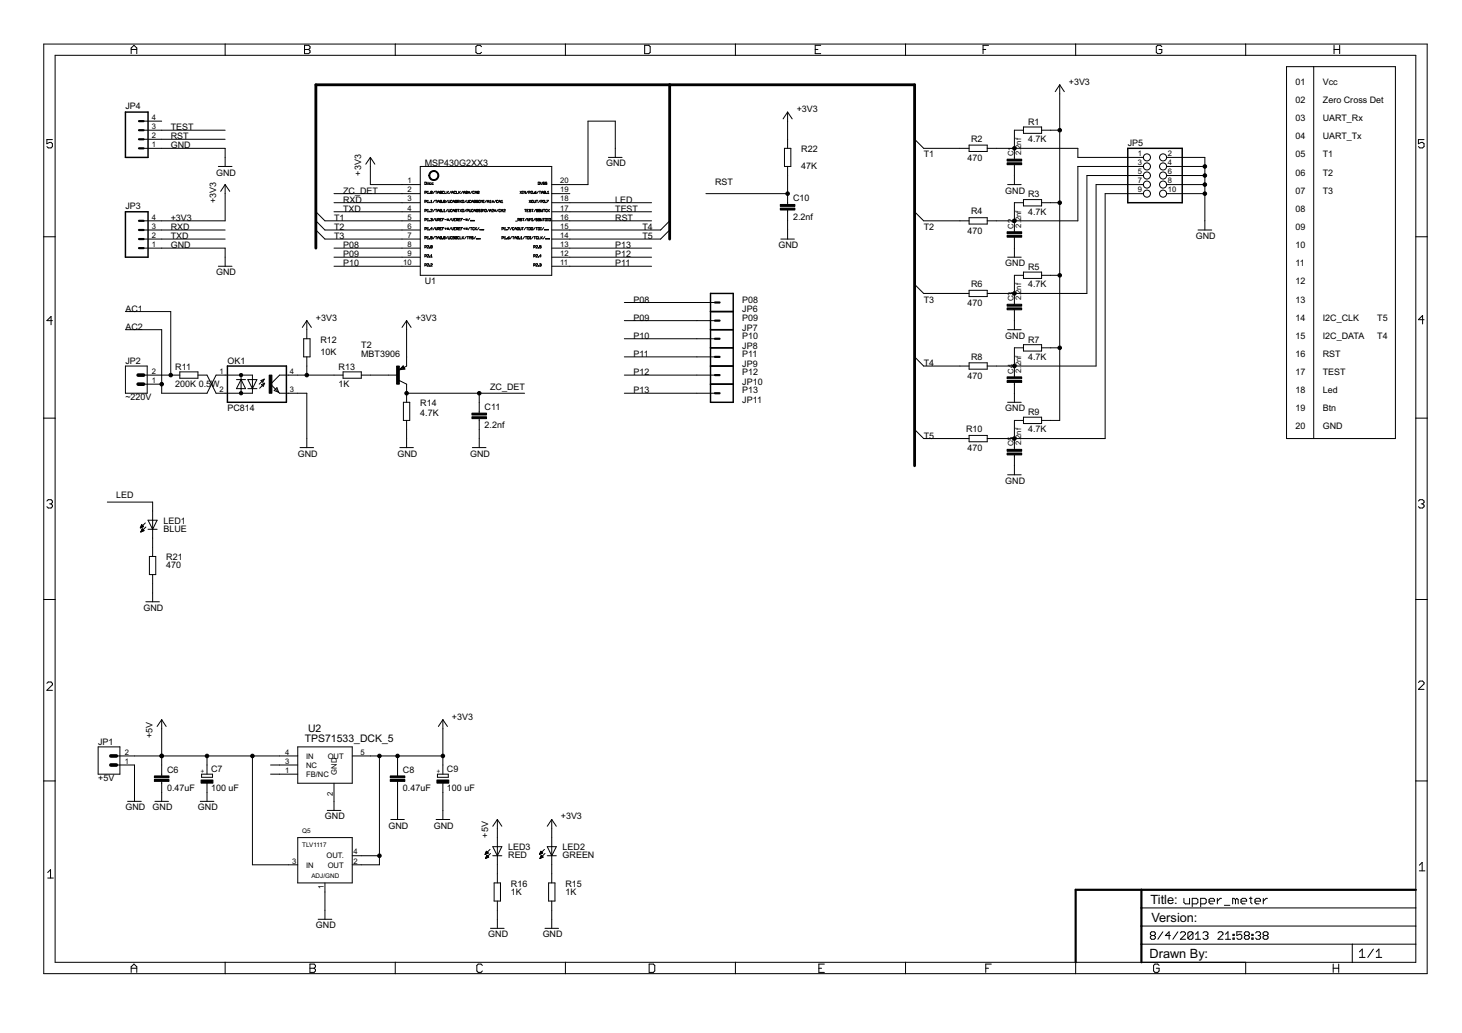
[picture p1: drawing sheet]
<svg xmlns="http://www.w3.org/2000/svg" width="297mm" height="210mm" viewBox="0 0 297 210" stroke-linecap="round" stroke-linejoin="round" font-family="sans-serif">
<g fill="none" stroke="#000" stroke-width=".2">
<path d="M8.9 9h281.1v188.8h-281.1zM11.2 11.2h276.5v184.3h-276.5zM26.6 10.9v-1.1l.6-.6 .6 .6v1.1M26.6 10.1h1.2M45.7 9v2.2M61.9 9.2h.8l.3 .3v.3l-.3 .3 .3 .2v.3l-.3 .3h-.8zM61.9 10.1h.8M80.3 9v2.2M97.8 9.5l-.3-.3h-.5l-.3 .3v1.1l.3 .3h.5l.3-.3M114.9 9v2.2M131 9.2h.8l.3 .3v1.1l-.3 .3h-.8zM149.4 9v2.2"/>
<path d="M165.6 10.1h.6M166.8 9.2h-1.2v1.7h1.2M184 9v2.2M199.7 10.1h.6M200.9 9.2h-1.2v1.7M215.3 17.2l.9 1.4M215.3 17.2l-.9 1.4M215.3 17.2v68.2h-3.7M218.5 9v2.2M236.1 9.5l-.3-.3h-.6l-.3 .3v1.1l.3 .3h.6l.3-.3v-.5h-.6M253.1 9v2.2M261.4 13.5h22.1v75.6h-22.1z"/>
<path d="M266.9 13.5v75.6M271 9.2v1.7M271 10.1h1.2M272.2 9.2v1.7M10.6 28.4h-1.1v.8l.6-.3h.3l.2 .3v.6l-.2 .3h-.6l-.3-.3M29.2 30.1h16.5v3.7M29.2 26.5h16.5M29.2 28.3h16.5M29.2 24.6h3.7M44.4 33.8h2.7M45.7 37.5v7.4h-16.5M45.7 37.5l1 1.4"/>
<path d="M45.7 37.5l-.9 1.4M67.9 39.3h17.5M75.2 32v5.5h10.2M75.2 32l1 1.4M75.2 32l-.9 1.4M85.4 33.8h26.7v22.1h-26.7zM86.3 37l.3 .1v.4h-.3zM86.3 39.2h.3v-.3h-.3v.4M86.8 37v.3l.2 .2 .1-.2v-.3M86.8 39l.2-.1v.4M86.8 39.3h.3M87.3 39.3h.1z"/>
<path d="M87.6 37.2l-.3 .1 .1 .2h.2M87.8 38.9h-.3v.4M87.8 38.9v.4h-.3M87.8 38.9l-.3 .4M88.1 37.2l-.4 .1 .1 .2h.3M88.3 38.9l-.3 .4M88.5 38.9h.3M88.6 38.9v.4M88.9 39.3v-.3l.2-.1 .2 .1v.3M88.9 39.1h.4M89.7 38.9h-.3v.4M89.7 38.9v.4h-.3"/>
<path d="M89.7 38.9l-.3 .4M90.2 38.9h-.3v.4h.3M90.4 38.9v.4h.3M90.8 38.9v.4M90.9 39.1l.2 .2M91.1 38.9l-.3 .3M91.6 38.9l-.3 .4M91.8 39.1h.3M91.8 39.3v-.3l.1-.1 .2 .4M92.6 38.9h-.3v.4h.3M92.7 38.9v.4h.3M93.2 38.9v.4"/>
<path d="M93.3 39.1l.2 .2M93.5 38.9l-.3 .3M94 38.9l-.3 .4M94.1 39.1h.4M94.1 39.3v-.3l.2-.1 .2 .4M95 38.9h-.4v.4M95 38.9v.4h-.4M95 38.9l-.4 .4M95.1 39.1h.3M95.1 38.9l.3 .4M95.3 38.9v.4M95.4 38.9l-.3 .4"/>
<path d="M95.9 38.9l-.3 .4M96.4 38.9h-.3v.4h.3M96.5 39.1h.4M96.5 39.3l.2-.4 .2 .1v.3M97.3 38.9h-.3v.4M97.3 38.9v.4h-.3M97.3 38.9l-.3 .4M105.7 38.9l.3 .4M106 38.9l-.3 .4M106.2 38.9h.1M106.2 39.3h.1M106.2 38.9v.4"/>
<path d="M106.8 38.9v.4l-.3-.4v.4M107.3 38.9l-.4 .4M107.4 39.2h.3v-.3h-.3v.4M107.9 38.9h.3l-.3 .4h.3M108.4 39.3h.1M108.6 39.1h.2l.1 .2h-.2zM108.9 38.9l-.3 .2M109.3 37l.4 .1-.1 .4h-.3zM109.4 38.9l-.3 .4M109.6 38.9h.3M109.7 38.9v.4M109.8 37l.2 .5 .2-.2v-.3"/>
<path d="M110 39.1h.3M110 39.3v-.3l.2-.1 .1 .4M110.6 37.1h-.3l.3 .2v.2l-.3-.1M110.8 38.9h-.3v.4M110.8 38.9v.4h-.3M110.8 38.9l-.3 .4M111 39.3h.1zM111.1 37.1h-.3l.3 .2-.1 .2-.2-.1M111.2 39.3h.3M111.2 39l.2-.1v.4M112.1 39.3h3.7M123.6 32h2.8"/>
<path d="M125 32v-7.4h-5.5v12.9h-7.4M143.4 39.3h16.6M159.4 30.1h1.3v3.7h-1.3zM160 22.8v7.3M160 33.8v7.8M160 22.8l1 1.4M160 22.8l-.9 1.4M185.8 28.3l1.9 1.8h9.2M196.9 29.5h3.7v1.3h-3.7zM200.6 30.1h18.4v1.9h13.3M204.7 37.5h2.8M206.1 33.5v4"/>
<path d="M207.9 26.5h-1.8v5.8M207.9 25.8h3.7v1.3h-3.7zM211.6 26.5h3.7M232.3 39.3h-7.8v49.8h-23.9M232.3 37.5h-9.6v36.9h-22.1M232.3 33.8h-13.3v11.1h-18.4M232.3 35.7h-11.5v23.9h-20.2M237 37.5h7.8M237 33.8h7.8M237 39.3h7.8M237 32h7.8v14.7M237 35.7h7.8"/>
<path d="M289.3 28.4h-1.1v.8l.6-.3h.2l.3 .3v.6l-.3 .3h-.5l-.3-.3M8.9 48.1h2.3M29.2 46.7h16.5M29.2 48.6h16.5M29.2 50.4h16.5v3.7M44.4 54.1h2.7M64.2 43l1.8 1.9h19.4M64.2 44.9l1.8 1.8h19.4M64.2 46.7l1.8 1.9h19.4M67.9 41.2h17.5M67.9 43h17.5M67.9 54.1h17.5"/>
<path d="M67.9 50.4h17.5M67.9 52.3h17.5M86.3 41h.3v-.2l-.3-.1v.5M86.3 42.9h.3v-.3l-.3-.1v.5M86.3 44.7h.3v-.2l-.3-.1v.5M86.3 46.5h.3v-.2l-.3-.1v.5M86.3 48.4h.3v-.2l-.3-.1v.5M86.3 50.2h.3v-.2l-.3-.1v.5M86.3 52.1h.3v-.3h-.3v.4M86.3 53.9h.3v-.2l-.3-.1v.5M86.8 50h.3l-.3 .4h.3M86.8 51.8h.3l-.3 .4h.3"/>
<path d="M86.8 53.7h.3l-.3 .4h.3M86.8 40.9l.2-.2v.5M86.8 42.7l.2-.2v.5M86.8 44.5l.2-.1v.5M86.8 46.4l.2-.2v.5M86.8 48.2l.2-.1v.5M86.8 41.2h.3M86.8 43h.3M86.8 44.9h.3M86.8 46.7h.3M86.8 48.6h.3M87.3 41.1l.1 .1z"/>
<path d="M87.3 42.9l.1 .1zM87.3 44.8l.1 .1zM87.3 46.6l.1 .1zM87.3 48.5l.1 .1zM87.3 50.3l.1 .1zM87.3 52.2h.1zM87.3 54l.1 .1zM87.5 42.6h.3l-.3 .4h.3M87.5 44.5l.2-.1v.2M87.5 53.7h.3l-.3 .4h.3M87.5 41.2h.3M87.5 40.9l.2-.2v.5"/>
<path d="M87.5 51.9l.2-.1v.4M87.5 52.2h.3M87.7 44.6h.1M87.7 44.6v.3l-.2-.1M87.8 46.5h-.3l.2-.3v.5M87.8 48.1h-.3v.2l.2-.1 .1 .3h-.3M87.8 50l-.2-.1-.1 .4M87.8 50l-.1 .4-.2-.1M87.8 50l-.3 .3M88.3 40.7l-.3 .5M88.3 42.5l-.3 .5M88.3 44.4l-.3 .5"/>
<path d="M88.3 46.2l-.3 .5M88.3 48.1l-.3 .5M88.5 40.7h.3M88.5 42.5h.3M88.5 44.4v.3l.1 .2 .2-.5M88.5 46.2v.3l.1 .2 .2-.5M88.5 48.1h.3M88.6 40.7v.5M88.6 42.5v.5M88.6 48.1v.5M88.9 41.2v-.3l.2-.2 .2 .2v.3M88.9 43v-.3l.2-.2 .2 .2v.3"/>
<path d="M88.9 44.7h.3l.1-.2-.4-.1v.5M88.9 46.5h.3l.1-.2-.4-.1v.5M88.9 48.6v-.4l.2-.1 .2 .1v.4M88.9 40.9h.4M88.9 42.8h.4M88.9 48.3h.4M89.1 44.7l.2 .2M89.1 46.5l.2 .2M89.4 44.6h.2M89.4 46.5h.2M89.7 40.8l-.2-.1-.1 .4M89.7 42.6l-.2-.1-.1 .4"/>
<path d="M89.7 44.4h-.3v.5h.3M89.7 46.2h-.3v.5h.3M89.7 48.2l-.2-.1-.1 .4M89.7 40.8v.3h-.3M89.7 42.6v.3h-.3M89.7 48.2v.3h-.3M89.7 40.8l-.3 .3M89.7 42.6l-.3 .3M89.7 48.2l-.3 .3M89.9 41.1l.1 .1zM89.9 42.9l.1 .1zM89.9 48.5l.1 .1z"/>
<path d="M89.9 44.6h.1M89.9 46.5h.1M90.1 43h.3M90.1 42.7l.2-.2v.5M90.2 44.4h-.3v.5M90.2 46.2h-.3v.5M90.4 44.6h.3M90.4 46.5h.3M90.4 40.8l-.2-.1-.1 .4M90.4 40.8v.3h-.3M90.4 48.2l-.2-.1-.1 .4M90.4 48.2v.3h-.3"/>
<path d="M90.4 40.8l-.3 .3M90.4 48.2l-.3 .3M90.5 46.3v.3M90.8 44.6h.3M90.8 44.5l.3 .3M90.8 46.5h.3M90.8 46.3l.3 .3M90.9 40.7l-.3 .5M90.9 42.5l-.3 .5M90.9 48.1l-.3 .5M91 44.5v.3M91 46.3v.3"/>
<path d="M91.1 40.7v.5l.3-.1v-.4M91.1 42.5v.5l.3-.1v-.4M91.1 48.1v.5l.3-.1v-.4M91.1 44.5l-.3 .3M91.1 46.3l-.3 .3M91.6 44.4l-.3 .5M91.6 46.2l-.3 .5M91.8 44.4v.3l.1 .2 .2-.5M91.8 46.2v.3l.1 .2 .2-.5M91.9 40.8h-.4v.3h.4M91.9 42.6h-.4v.3h.4M91.9 48.2h-.4v.3h.4"/>
<path d="M92 41.2v-.3l.2-.2 .1 .5M92 40.9h.3M92 43v-.3l.2-.2 .1 .5M92 48.1l.3 .1v.4h-.3zM92 42.8h.3M92 48.3h.3M92.3 44.6h.1M92.3 46.5h.1M92.6 44.4h-.3v.5h.3M92.6 46.2h-.3v.5h.3M92.7 44.7h.3v-.2l-.3-.1v.5M92.7 46.5h.3v-.2l-.3-.1v.5"/>
<path d="M92.8 40.8l-.2-.1-.1 .4M92.8 40.8v.3h-.3M92.8 42.6l-.2-.1-.1 .4M92.8 48.2l-.2-.1-.1 .4M92.8 42.6v.3h-.3M92.8 48.2v.3h-.3M92.8 40.8l-.3 .3M92.8 42.6l-.3 .3M92.8 48.2l-.3 .3M92.9 44.7l.1 .2M92.9 46.5l.1 .2M93 41h.2v-.3h-.2v.5"/>
<path d="M93 42.5h.3M93.1 41l.2 .2M93.1 42.5v.5M93.2 44.6h.2M93.2 46.5h.2M93.3 48.2h-.3v.3h.3M93.5 40.7l.3 .5M93.5 42.5l.3 .5M93.5 48.1v.5h.3M93.5 44.4h-.3v.5h.3M93.5 46.2h-.3v.5h.3M93.7 44.6h.1"/>
<path d="M93.7 46.5h.1M93.8 40.7l-.3 .5M93.8 42.5l-.3 .5M93.9 40.7l.3 .1-.1 .4h-.2zM93.9 42.5l.3 .1-.1 .4h-.2zM93.9 48.1v.5M94 44.4h-.3v.5M94 46.2h-.3v.5M94 48.3l.2 .3M94.1 44.6h.4M94.1 46.5h.4M94.2 48.1l-.3 .3"/>
<path d="M94.3 46.3v.3M94.6 44.5l.4 .3M94.6 44.6h.4M94.6 46.5h.4M94.6 46.3l.4 .3M94.7 40.7l-.3 .5M94.7 42.5l-.3 .5M94.7 48.1l-.3 .5M94.8 44.5v.3M94.8 46.3v.3M94.9 40.7l.1 .5 .2-.1v-.4M94.9 42.9h.2l.1-.3-.3-.1v.5"/>
<path d="M94.9 48.1h.3M95 44.5l-.4 .3M95 46.3l-.4 .3M95 48.1v.5M95.4 42.5v.5l.3-.1v-.4M95.4 48.6v-.5l.1 .1 .2-.1v.5M95.4 44.4l-.3 .5M95.4 46.2l-.3 .5M95.6 44.8l.1 .1zM95.6 46.2h.3M95.7 40.8h-.3v.3h.3M95.7 46.2v.5"/>
<path d="M95.8 40.9h.3M95.8 41.2v-.3l.2-.2 .1 .5M95.8 44.8l.1 .1zM96.1 44.8v.1zM96.1 42.6h-.3v.3h.3M96.1 48.2l-.2-.1-.1 .1 .3 .3h-.3M96.3 43v-.3l.2-.2 .1 .2v.3M96.3 44.8l.1 .1zM96.3 42.8h.3M96.4 46.3h-.3v.3h.3M96.5 46.2v.5M96.6 46.5l.3 .2"/>
<path d="M96.6 40.8l-.2-.1-.1 .4M96.6 40.8v.3h-.3M96.6 40.8l-.3 .3M96.6 48.1l-.3 .5M96.8 48.5l.1 .1zM96.9 46.2l-.4 .3M97 48.5l.1 .1zM97.1 40.8l-.2-.1-.1 .2 .3 .2h-.3M97.1 42.6l-.2-.1-.1 .4M97.1 42.6v.3h-.3M97.1 42.6l-.3 .3M97.2 48.5l.1 .1z"/>
<path d="M97.3 40.7l.3 .1-.1 .4-.3-.1zM97.3 46.2l-.3 .5M97.5 46.6l.1 .1zM97.5 48.5l.1 .1zM97.6 42.6h-.4l.4 .3-.1 .1-.3-.1M97.7 41.2v-.5l.2 .2 .1-.2v.5M97.7 46.6l.1 .1zM97.7 42.5h.2M97.7 43h.2M97.8 42.5v.5M98 46.6v.1zM98 43v-.5l.2 .2 .2-.2v.5"/>
<path d="M98.2 40.7h.2M98.2 41.2h.2M98.2 46.6l.1 .1zM98.3 40.7v.5M98.6 42.5l.2 .1-.1 .4-.2-.1zM98.8 40.7l-.3 .5M99 40.9h.3M99 41.2l.1-.5 .2 .2v.3M99.3 42.5l-.3 .5M99.5 41.2h.3M99.5 40.9l.1-.2v.5M99.5 42.8h.3"/>
<path d="M99.5 43v-.3l.1-.2 .2 .5M99.9 40.9h.4M99.9 40.8l.4 .3M99.9 42.6h.4l-.4 .4h.4M100.1 40.8v.3M100.3 40.8l-.4 .3M100.4 42.8h.3M100.4 42.6l.3 .3M100.6 42.6v.3M100.7 40.7l-.3 .5M100.7 42.6l-.3 .3M101.2 40.8h-.3v.3h.3"/>
<path d="M101.2 42.5l-.3 .5M101.4 40.9h.3M101.4 41.2l.1-.5 .2 .2v.3M101.7 42.6h-.3v.3h.3M101.8 41.2h.4M101.8 40.9l.2-.2v.5M101.8 42.8h.4M101.8 43v-.3l.2-.2 .2 .5M102 46.5h.2l.1-.2-.3-.1v.5M102 48.4h.2l.1-.2-.3-.1v.5M102.3 42.6h.3l-.3 .4h.3M102.5 46.7h.3"/>
<path d="M102.5 48.6h.3M102.5 48.2l.1-.1v.5M102.5 46.4l.1-.2v.5M102.9 46.6l.1 .1zM102.9 48.5l.1 .1zM103.2 46.2h.3l-.3 .5M103.2 48.3h.2l.1 .2-.2 .1zM103.5 48.1l-.3 .2M104 48.1l-.3 .5M104 46.2l-.3 .5M104.1 48.1h.3M104.3 48.1v.5"/>
<path d="M104.4 46.3h-.3v.3h.3M104.6 46.5h.3M104.6 48.3h.3M104.6 46.7l.2-.5 .1 .2v.3M104.6 48.6l.2-.5 .1 .1v.4M104.8 44.9h.3M105.1 46.3h.3l-.1 .4-.2-.1zM105.2 44.7h.3v-.2l-.3-.1v.5M105.4 48.2l-.2-.1-.1 .4M105.4 48.2v.3h-.3M105.4 48.2l-.3 .3M105.4 44.7l.1 .2"/>
<path d="M105.5 46.2l.1 .5 .3-.1v-.4M105.5 48.5l.1 .1zM105.8 48.6h.3M105.8 48.2l.1-.1v.5M106 44.5l-.2-.1-.1 .1 .3 .3h-.3M106 46.2h.3M106.2 44.4h.3M106.2 46.2v.5M106.3 44.4v.5M106.6 48.1l-.3 .5M106.6 42.5h.3M106.7 48.1h.4"/>
<path d="M106.7 42.5v.5M106.8 46.2l-.3 .5M106.9 48.1v.5M107 46.2h.3M107 44.4l-.3 .5M107.1 42.8h.1M107.1 46.2v.5M107.2 48.1l.3 .1-.1 .4h-.2zM107.4 42.5h-.3v.5h.3M107.4 46.2l.4 .1-.1 .4h-.3zM107.4 44.4v.5l-.3-.5v.5M107.5 40.7l.3 .5"/>
<path d="M107.6 44.9v-.5l.2 .1 .1-.1v.5M107.7 48.1h.1M107.7 48.6h.1M107.8 48.1v.5M107.8 40.7l-.3 .5M107.9 42.6l-.3-.1-.1 .2 .4 .2h-.4M108 46.2l.2 .1v.4l-.3-.1zM108 42.5h.3M108.1 40.7l.2 .1-.1 .4-.2-.1zM108.1 44.4h.1M108.1 44.9h.1M108.2 44.4v.5"/>
<path d="M108.2 42.5v.5M108.3 48.1l-.3 .5M108.4 50.2h.3l.1-.2-.4-.1v.5M108.4 52.1h.3l.1-.3h-.4v.4M108.4 53.9h.3l.1-.2-.4-.1v.5M108.5 40.7v.5l.3-.1v-.4M108.5 48.1h.3M108.6 48.1v.5M108.7 46.2l-.3 .5M108.7 44.4l-.3 .5M108.8 42.5l-.3 .5M108.9 46.2h.3"/>
<path d="M108.9 50l.3-.1v.2l-.3 .3h.3M108.9 51.8h.3v.1l-.3 .3h.3M108.9 53.7l.3-.1v.2l-.3 .3h.3M108.9 40.7h.4M109 46.2v.5M109.1 40.7v.5M109.2 44.5h-.3l.3 .2-.1 .2-.2-.1M109.3 48.2h-.4v.3h.4M109.3 42.6h-.3l.3 .3-.1 .1-.2-.1M109.3 44.4l.4 .1-.1 .4h-.3zM109.3 44.6h.3M109.3 46.2l.4 .1-.1 .4h-.3z"/>
<path d="M109.4 50.3l.1 .1zM109.4 52.2h.1zM109.4 54l.1 .1zM109.4 42.5l.4 .1-.1 .4h-.3zM109.4 42.8h.3M109.4 48.1v.5h.3M109.6 53.7l.3-.1v.2M109.7 40.7l-.3 .5M109.8 53.8h.1M109.8 44.4v.5l.2-.2 .1 .2v-.5M109.8 46.2h.2M109.8 46.7h.2"/>
<path d="M109.9 53.8v.3l-.3-.1M109.9 41h.2l.1-.2-.3-.1v.5M109.9 46.2v.5M109.9 48.1v.5M109.9 42.5v.5l.2-.1 .1 .1v-.5M109.9 49.9h-.3v.2h.3v.2h-.3M109.9 52h-.3l.3-.2v.4M110 48.3l.2 .3M110.2 48.1l-.3 .3M110.3 44.4h.3M110.4 40.8h.3l-.3 .4h.3M110.4 42.5h.3"/>
<path d="M110.4 44.4v.5M110.5 46.2l-.4 .5M110.6 42.5v.5M110.6 46.6l.1 .1zM110.7 48.1l-.3 .5M110.8 44.4l.3 .1-.1 .4h-.2zM110.8 41.1l.1 .1zM110.8 46.6l.1 .1zM110.8 48.5l.1 .1zM111.1 40.7h.3l-.3 .5M111.1 46.6l.1 .1zM111.1 48.5l.1 .1z"/>
<path d="M111.2 42.6h-.3v.3h.3M111.3 44.4h.1M111.3 44.9h.1M111.3 44.4v.5M111.3 46.6l.1 .1zM111.3 48.5l.1 .1zM111.3 42.5v.5M111.4 42.8l.3 .2M111.6 48.5l.1 .1zM111.6 44.4l.3 .1-.1 .4-.3-.1zM111.7 42.5l-.4 .4M112.1 41.2h20.3"/>
<path d="M112.1 43h20.3M112.1 44.9h20.3M112.1 54.1h20.3M112.1 50.4h20.3M112.1 52.3h20.3M136.1 44.9l-1.9 1.8h-22.1M136.1 46.7l-1.9 1.9h-22.1M158.6 48.6h2.8M160 42.7v5.9M185.8 43l1.9 1.9h9.2M185.8 57.8l1.9 1.8h9.2M196.9 44.2h3.7v1.3h-3.7z"/>
<path d="M196.9 59h3.7v1.3h-3.7zM204.7 52.3h2.8M206.1 48.2v4.1M207.9 41.2h-1.8v5.9M207.9 55.9h-1.8v5.9M207.9 40.6h3.7v1.2h-3.7zM207.9 55.3h3.7v1.3h-3.7zM211.6 41.2h3.7M211.6 55.9h3.7M243.4 46.7h2.8M287.7 48.1h2.3M10.6 65.2h-1.1l.9-.9v1.7"/>
<path d="M25.5 67h7.4v12.9h9.2l1.8-3.7h7.4v3.7h-7.4l-1.8-3.7h-1.9M25.5 74.4h4.4v5.5h-4.4zM25.5 63.3h9.2v12.9M29.2 76.2h7.3M29.2 78.1h3.7M36.5 75.6h3.7v1.3h-3.7zM48 77.1h1.9M49 77.1l.9 1.9h-1.9zM49 76.2v3.7M50.4 77.1h1.8l-.9 1.9zM50.4 79h1.8M53 77.3l.7-.3-.3 .7z"/>
<path d="M53.1 78.1l.7-.2-.3 .6zM53.7 77l-1 1.1M53.8 77.9l-1.1 1M56.3 78.8l.3 .9-.9-.3zM61.7 68.8h1.3v3.7h-1.3zM62.3 65.2v3.6M62.3 72.5v3.7M62.3 65.2l1 1.3M62.3 65.2l-.9 1.3M69.7 76.2h-12.9l-1.8 1.9 1.8 1.8h5.5v11.1M69.7 75.6h3.7v1.3h-3.7zM73.4 76.2h7.4"/>
<path d="M81.1 77.3l1.5 .8v3.6M81.9 74.8h-.3l.3-.1 .2 .2-.8 .1 .6-.5 .2 .4M81.9 74.3l.4 .7-1.1 .1zM82.6 79.9h24M82.6 65.2v9.2l-.5 .3M82.6 65.2l.9 1.3M82.6 65.2l-.9 1.3M97.4 79.9v4M126.9 65.2h18.4M126.9 79.9h18.4M126.9 76.2h18.4M126.9 68.8h18.4"/>
<path d="M126.9 72.5h18.4M126.9 61.5h18.4M185.8 72.5l1.9 1.9h9.2M196.9 73.7h3.7v1.3h-3.7zM204.7 67h2.8M206.1 62.9v4.1M206.1 77.7v4M207.9 70.7h-1.8v5.9M207.9 70h3.7v1.3h-3.7zM211.6 70.7h3.7M289.3 65h-1.1l.8-.9v1.7M8.9 85h2.3"/>
<path d="M61 91h2.7M81.2 91h2.8M82 81.7h1.2v3.7h-1.2zM82.6 85.4v5.6M96 91h2.7M97.4 85v6M185.8 87.3l1.9 1.8h9.2M196.9 88.5h3.7v1.3h-3.7zM204.7 81.7h2.8M204.7 96.5h2.8M206.1 92.4v4.1M207.9 85.4h-1.8v5.9"/>
<path d="M207.9 84.8h3.7v1.3h-3.7zM287.7 85h2.3M9.5 101.8l.3-.3h.6l.2 .3v.3l-.2 .3M10.1 102.4h.3M10.4 102.4l.2 .3v.3l-.2 .2h-.6l-.3-.2M21.8 102h9.2v11.1M28.6 107.2h.1M28.6 107.1h.3M28.6 107h.5M28.6 108.1h.1M28.7 107h.4M28.7 108h.2"/>
<path d="M28.7 106.9h.4M28.7 107.9h.4M28.7 106.8h.3M28.7 107.8h.6M28.7 106.7h.2M28.8 107.7h.4M28.8 106.6l-.3 .7M28.8 106.6l.4 .4-.7 .3M28.8 106.6h.1M28.8 107.7h.3M28.8 107.6h.2M28.9 107.5h.1"/>
<path d="M29.3 107.8l-.4-.4-.3 .7M29.3 107.8l-.7 .3M29.5 106.3l-1 1M29.6 107.1l-1 1M30.1 105.7h1.8l-.9 1.8zM30.1 107.5h1.8M30.4 113.1h1.2v3.7h-1.2zM31 116.8v5.5M288.2 101.8l.3-.3h.5l.3 .3v.3l-.3 .3M288.8 102.4h.2M289 102.4l.3 .3v.3l-.3 .2h-.5l-.3-.2M8.9 121.8h2.3"/>
<path d="M9.5 138.9l.3-.3h.6l.2 .3v.2l-1.1 1.2h1.1M29.6 122.3h2.8M287.7 121.8h2.3M288.2 138.7l.3-.3h.5l.3 .3v.3l-1.1 1.1h1.1M8.9 158.7h2.3M19.9 151.8h4.5v5.5h-4.5zM23.6 155.4h3.7v7.4M23.6 153.6h36.9M32.9 146.2v11.5M32.9 158.8v4M32.9 146.2l.9 1.4M32.9 146.2l-1 1.4"/>
<path d="M41 157.3h2.2v.6h-2.2zM42.1 153.6v3.7M42.1 159.2v3.6M51.3 153.6v22.1h9.2M55 157.3h5.5M55 155.4h5.5M60.5 151.8h11.1v7.4h-11.1zM67.9 159.2v5.5M71.6 153.6h18.4M77.1 153.6v22.1h-5.5M80.8 153.6v4.1M80.8 158.8v7.7"/>
<path d="M88.9 157.3h2.2v.6h-2.2zM90 146.2v11.1M90 159.2v7.3M90 146.2l.9 1.4M90 146.2l-.9 1.4M287.7 158.7h2.3M9.7 177.3l.6-.6v1.7M9.7 178.4h1.1M25.9 162.8h2.8M31.5 162.8h2.7M40.7 162.8h2.8M60.5 170.2h11.1v9.2h-11.1z"/>
<path d="M66 179.4v7.4M66.5 164.7h2.8M71.6 173.9h5.5M79.4 166.5h2.7M88.6 166.5h2.8M98.6 173.6h.1M98.6 173.5h.2M98.6 173.4h.4M98.7 174.4h.1M98.7 173.3h.5M98.7 174.3h.1M98.7 173.2h.4"/>
<path d="M98.7 174.3h.3M98.7 173.2h.3M98.7 174.2h.5M98.8 173.1h.2M98.8 174.1h.5M98.8 173h.1M98.8 174h.4M98.8 174h.3M98.9 173.9h.1M98.9 173.8h.1M98.9 173.8l-.3 .6M98.9 173.8l.4 .4-.7 .2"/>
<path d="M99.2 173.3l-.4-.3-.2 .6M99.2 173.3l-.6 .3M99.6 172.6l-1 1M99.7 173.4l-1.1 1M100.1 173.9h1.9M100.1 172h1.9l-1 1.9zM100.4 179.4h1.3v3.7h-1.3zM101 166.5v12.9M101 166.5l1 1.4M101 166.5l-.9 1.4M109.6 173.6h.1M109.7 173.5h.2"/>
<path d="M109.7 173.4h.4M109.7 174.4h.1M109.7 173.3h.6M109.7 174.3h.2M109.8 173.2h.4M109.8 174.3h.3M109.8 173.2h.3M109.8 174.2h.5M109.8 173.1h.2M109.8 174.1h.5M109.9 173h.1M109.9 174h.3"/>
<path d="M109.9 173.9h.2M110 173.8l-.3 .6M110 173.8l.3 .4-.6 .2M110 173.8h.1M110.3 173.3l-.4-.3-.3 .6M110.3 173.3l-.7 .3M110.6 172.6l-1 1M110.7 173.4l-1 1M111.2 173.9h1.8M111.2 172h1.8l-.9 1.9zM111.5 179.4h1.3v3.7h-1.3zM112.1 166.5v12.9"/>
<path d="M112.1 166.5l.9 1.4M112.1 166.5l-.9 1.4M288.4 175.8l.5-.6v1.8M288.4 177h1.1M26.6 197.6v-1.2l.6-.5 .6 .5v1.2M26.6 196.7h1.2M45.7 195.5v2.3M63 196.7h.8M63 195.9h.8l.3 .3v.2l-.3 .3 .3 .3v.3l-.3 .3h-.8zM64.6 186.8h2.8M80.3 195.5v2.3M98 196.2l-.3-.3h-.5l-.3 .3v1.1l.3 .3h.5l.3-.3"/>
<path d="M99.7 188.6h2.7M101 183.1v5.5M110.7 188.6h2.8M112.1 183.1v5.5M114.9 195.5v2.3M131.9 195.9h.8l.3 .3v1.1l-.3 .3h-.8zM149.4 195.5v2.3M166.4 196.7h.5M167.5 195.9h-1.1v1.7h1.1M184 195.5v2.3M200.3 196.7h.5M201.4 195.9h-1.1v1.7"/>
<path d="M218.5 195.5v2.3M231.9 191.9h55.8M231.9 188.2h55.8M231.9 184.5h55.8M234 190.1l-.3 .3v.2l.3 .3h.5l.2-.3v-.2l-.2-.3M234 190.1l-.3-.3v-.2l.3-.3h.5l.2 .3v.2l-.2 .3M234 190.1h.5M235.5 196.2l-.3-.3h-.5l-.3 .3v1.1l.3 .3h.5l.3-.3v-.6h-.6M236.3 189.3l-1.1 1.6M237.8 190.1h-1l.7-.8v1.6M239.3 189.3l-1 1.6M239.8 189.6l.3-.3h.5l.3 .3v.2l-1.1 1.1h1.1"/>
<path d="M240.5 182.5v.9l.3 .3h.9v-1.2M242.2 183.7h.9l.3-.3v-.6l-.3-.3h-.9v1.7M242.4 189.6l-.3-.3h-.5l-.3 .3v1M242.4 189.6v1l-.3 .3h-.5l-.3-.3M242.4 189.6l-1.1 1M242.9 190.9h1M242.9 189.8l.5-.5v1.6M243.9 183.7h.9l.3-.3v-.6l-.3-.3h-.9v1.7M244.4 189.6l.3-.3h.5l.2 .3v.2l-.2 .3M244.9 190.1h.3M245.2 190.1l.2 .3v.2l-.2 .3h-.5l-.3-.3M245.6 183.1h1.2v-.3l-.3-.3h-.6l-.3 .3v.6l.3 .3h.6"/>
<path d="M247.3 182.5v1.2M247.5 189.6l.2-.3h.5l.3 .3v.2l-1 1.1h1M248.2 182.5h-.3l-.6 .6M248.8 184h1.1M249 190.9h1M249 189.8l.5-.5v1.6M250.5 190.6h.3v.3h-.3zM250.5 189.8h.3v.3h-.3zM251 182.8l-.3-.3h-.3v1.2M251 182.8v.9M251 182.8l.3-.3 .3 .3v.9M252.1 183.1h1.2v-.3l-.3-.3h-.6l-.3 .3v.6l.3 .3h.6"/>
<path d="M252.3 189.3h-1v.8l.5-.3h.3l.2 .3v.5l-.2 .3h-.6l-.2-.3M253.1 190.1l-.3-.3v-.2l.3-.3h.5l.2 .3v.2l-.2 .3M253.1 190.1l-.3 .3v.2l.3 .3h.5l.2-.3v-.2l-.2-.3M253.1 190.1h.5M253.1 195.5v2.3M253.8 182.5h.6M254.1 182.3v1.1l.3 .3M254.3 190.6h.3v.3h-.3zM254.3 189.8h.3v.3h-.3zM255 183.1h1.1v-.3l-.3-.3h-.6l-.2 .3v.6l.2 .3h.6M255.1 189.6l.3-.3h.5l.2 .3v.2l-.2 .3M255.6 190.1h.3"/>
<path d="M255.9 190.1l.2 .3v.2l-.2 .3h-.5l-.3-.3M256.7 182.5v1.2M256.9 190.1l-.3 .3v.2l.3 .3h.5l.2-.3v-.2l-.2-.3M256.9 190.1l-.3-.3v-.2l.3-.3h.5l.2 .3v.2l-.2 .3M256.9 190.1h.5M257.5 182.5h-.3l-.5 .6M270.9 196.7h1.1M270.9 195.9v1.7M272 195.9v1.7M274.7 191.9v3.6M276.2 193.4l.6-.6v1.7M276.2 194.5h1.1"/>
<path d="M279 192.8l-1.1 1.7M279.6 194.5h1.1M279.6 193.4l.6-.6v1.7"/>
<circle cx="233" cy="35.7" r=".72"/>
<circle cx="233" cy="32" r=".72"/>
<circle cx="233" cy="39.3" r=".72"/>
<circle cx="233" cy="33.8" r=".72"/>
<circle cx="233" cy="37.5" r=".72"/>
<circle cx="236.3" cy="32" r=".72"/>
<circle cx="236.3" cy="33.8" r=".72"/>
<circle cx="236.3" cy="39.3" r=".72"/>
<circle cx="236.3" cy="35.7" r=".72"/>
<circle cx="236.3" cy="37.5" r=".72"/>
</g>
<g fill="none" stroke="#000" stroke-width=".44">
<path d="M28.2 26.5h1M28.2 28.3h1M28.2 30.1h1M28.2 24.6h1M28.2 46.7h1M28.2 48.6h1M28.2 50.4h1M28.2 44.9h1M145.3 61.5h.9M145.3 65.2h.9M145.3 68.8h.9M145.3 72.5h.9"/>
<path d="M145.3 76.2h.9M145.3 79.9h.9M231.9 180.8v14.7M287.7 180.8h-69.2v14.7"/>
</g>
<g fill="#000" stroke="#000" stroke-width=".2">
<path d="M87.5 34.9a1.01 1.01 0 0 1 1.5 .3 1.01 1.01 0 0 1-.6 1.5 1.01 1.01 0 0 1-1.3-1h.2a.83 .83 0 0 1 1.2-.8 .83 .83 0 0 1 .2 1.4 .83 .83 0 0 1-1.3-.4l-.1-.2h-.2z" fill-rule="evenodd"/>
<path d="M48.7 76l.2-.1 .4 .1v.4l-.2 .1-.4-.1-.1-.2h.4h-.4z" fill-rule="evenodd"/>
<path d="M48.7 79.7l.2-.1 .4 .1v.4l-.4 .1-.3-.3h.4h-.4z" fill-rule="evenodd"/>
<circle cx="160" cy="39.3" r=".36"/>
<circle cx="206.1" cy="30.1" r=".36"/>
<circle cx="215.3" cy="26.5" r=".36"/>
<circle cx="244.8" cy="35.7" r=".36"/>
<circle cx="244.8" cy="33.8" r=".36"/>
<circle cx="244.8" cy="39.3" r=".36"/>
<circle cx="244.8" cy="37.5" r=".36"/>
<circle cx="206.1" cy="59.6" r=".36"/>
<circle cx="206.1" cy="44.9" r=".36"/>
<circle cx="215.3" cy="55.9" r=".36"/>
<circle cx="215.3" cy="41.2" r=".36"/>
<circle cx="32.9" cy="78.1" r=".36"/>
<circle cx="34.7" cy="76.2" r=".36"/>
<circle cx="62.3" cy="76.2" r=".36"/>
<circle cx="82.6" cy="79.9" r=".36"/>
<circle cx="97.4" cy="79.9" r=".36"/>
<circle cx="206.1" cy="74.4" r=".36"/>
<circle cx="215.3" cy="70.7" r=".36"/>
<circle cx="206.1" cy="89.1" r=".36"/>
<circle cx="32.9" cy="153.6" r=".36"/>
<circle cx="42.1" cy="153.6" r=".36"/>
<circle cx="51.3" cy="153.6" r=".36"/>
<circle cx="77.1" cy="153.6" r=".36"/>
<circle cx="80.8" cy="153.6" r=".36"/>
<circle cx="90" cy="153.6" r=".36"/>
<circle cx="77.1" cy="173.9" r=".36"/>
</g>
<g fill="#000" stroke="#000" stroke-width=".2">
<path d="M204.6 32.3h3v.4h-3zM204.6 33.1h3v.4h-3zM158.5 42.3h3v.4h-3zM158.5 41.6h3v.3h-3zM204.6 47.1h3v.4h-3zM204.6 47.8h3v.4h-3zM54.7 76.2h.5v3.7h-.5zM80.6 74.4h.5v3.7h-.5zM204.6 61.8h3v.4h-3zM204.6 62.6h3v.3h-3zM204.6 76.6h3v.4h-3zM204.6 77.3h3v.4h-3z"/>
<path d="M95.9 84.7h2.9v.4h-2.9zM95.9 83.9h2.9v.4h-2.9zM204.6 91.3h3v.4h-3zM204.6 92.1h3v.3h-3zM31.4 158.4h2.9v.4h-2.9zM31.4 157.7h2.9v.4h-2.9zM40.9 158.5h2.4v.6h-2.4zM79.3 158.4h3v.4h-3zM79.3 157.7h3v.4h-3zM88.8 158.5h2.4v.6h-2.4z"/>
</g>
<path d="M25.5 22.8h4.6v9.2h-4.6zM229.1 30.1h11.1v11.1h-11.1zM25.5 43h4.6v9.3h-4.6zM144.4 59.6h4.6v22.1h-4.6zM46.2 74.4h12v7.3h-12zM144.4 74.4h4.6M144.4 63.3h4.6M144.4 67h4.6M144.4 70.7h4.6M144.4 78.1h4.6" fill="none" stroke="#000" stroke-width=".3"/>
<path d="M28.1 76.2h1.1M28.1 78.1h1.1M22.5 153.6h1.1M22.5 155.4h1.1" fill="none" stroke="#000" stroke-width=".74"/>
<path d="M136.1 17.2v31.4M64.2 50.4v-33.2h121.6v77.4" fill="none" stroke="#000" stroke-width=".57"/>
<g font-size="2.9">
<text x="233.7" y="183.7">Title:</text>
<text x="233.9" y="187.3">Version:</text>
<text x="233.6" y="194.7">Drawn By:</text>
</g>
<g font-size="2.4">
<text x="62.6" y="148.8">U2</text>
<text x="61.9" y="150.7">TPS71533_DCK_5</text>
</g>
<g font-size="2">
<text x="217.2" y="17.2">+3V3</text>
<text x="263.2" y="17.2">01</text>
<text x="268.8" y="17.2">Vcc</text>
<text x="25.5" y="22.2">JP4</text>
<text x="161.9" y="22.8">+3V3</text>
<text x="263.2" y="20.9">02</text>
<text x="268.8" y="20.9">Zero Cross Det</text>
<text x="34.7" y="28.3">RST</text>
<text x="34.7" y="26.5">TEST</text>
<text x="197.3" y="28.8">R2</text>
<text x="208.9" y="28.8">4.7K</text>
<text x="208.9" y="25.4">R1</text>
<text x="229.1" y="29.7">JP5</text>
<text x="263.2" y="24.6">03</text>
<text x="263.2" y="28.3">04</text>
<text x="268.8" y="24.6">UART_Rx</text>
<text x="268.8" y="28.3">UART_Tx</text>
<text x="34.7" y="30.1">GND</text>
<text x="43.9" y="35.7">GND</text>
<text x="73.4" y="35.7" transform="rotate(-90 73.4 35.7)">+3V3</text>
<text x="86.3" y="33.8">MSP430G2XX3</text>
<text x="123.2" y="33.8">GND</text>
<text x="162.8" y="34.4">47K</text>
<text x="162.8" y="30.9">R22</text>
<text x="187.7" y="32">T1</text>
<text x="196.6" y="32.7">470</text>
<text x="263.2" y="32">05</text>
<text x="263.2" y="35.7">06</text>
<text x="268.8" y="32">T1</text>
<text x="268.8" y="35.7">T2</text>
<text x="43.9" y="41.2" transform="rotate(-90 43.9 41.2)">+3V3</text>
<text x="69.7" y="41.2">RXD</text>
<text x="69.7" y="39.4">ZC_DET</text>
<text x="125" y="41.2">LED</text>
<text x="145.3" y="37.5">RST</text>
<text x="161.1" y="40.9">C10</text>
<text x="204.3" y="39.4">GND</text>
<text x="208.9" y="40.1">R3</text>
<text x="263.2" y="39.4">07</text>
<text x="268.8" y="39.4">T3</text>
<text x="25.5" y="42.5">JP3</text>
<text x="34.7" y="46.7">RXD</text>
<text x="34.7" y="44.9">+3V3</text>
<text x="67.9" y="44.9">T1</text>
<text x="67.9" y="46.7">T2</text>
<text x="69.7" y="43">TXD</text>
<text x="125" y="44.9">RST</text>
<text x="125" y="43">TEST</text>
<text x="130.5" y="46.7">T4</text>
<text x="161.1" y="44.6">2.2nf</text>
<text x="187.7" y="46.7">T2</text>
<text x="196.6" y="47.5">470</text>
<text x="197.3" y="43.6">R4</text>
<text x="208.9" y="43.6">4.7K</text>
<text x="263.2" y="43">08</text>
<text x="263.2" y="46.7">09</text>
<text x="34.7" y="50.4">GND</text>
<text x="34.7" y="48.6">TXD</text>
<text x="67.9" y="48.6">T3</text>
<text x="69.7" y="50.4">P08</text>
<text x="69.7" y="52.3">P09</text>
<text x="125" y="50.4">P13</text>
<text x="125" y="52.3">P12</text>
<text x="130.5" y="48.6">T5</text>
<text x="158.2" y="50.4">GND</text>
<text x="243" y="48.6">GND</text>
<text x="263.2" y="50.4">10</text>
<text x="43.9" y="55.9">GND</text>
<text x="69.7" y="54.1">P10</text>
<text x="86.3" y="57.8">U1</text>
<text x="125" y="54.1">P11</text>
<text x="197.3" y="58.3">R6</text>
<text x="204.3" y="54.1">GND</text>
<text x="208.9" y="58.3">4.7K</text>
<text x="208.9" y="54.9">R5</text>
<text x="263.2" y="54.1">11</text>
<text x="263.2" y="57.8">12</text>
<text x="25.5" y="63.3">AC1</text>
<text x="64.2" y="65.2">+3V3</text>
<text x="84.5" y="65.2">+3V3</text>
<text x="128.7" y="61.5">P08</text>
<text x="128.7" y="65.2">P09</text>
<text x="150.8" y="61.5">P08</text>
<text x="150.8" y="65.2">P09</text>
<text x="150.8" y="63.5">JP6</text>
<text x="187.7" y="61.5">T3</text>
<text x="196.6" y="62.2">470</text>
<text x="263.2" y="61.5">13</text>
<text x="263.2" y="65.2">14</text>
<text x="268.8" y="65.2">I2C_CLK</text>
<text x="279.8" y="65.2">T5</text>
<text x="25.5" y="67">AC2</text>
<text x="65.1" y="69.6">R12</text>
<text x="73.4" y="70.7">T2</text>
<text x="128.7" y="68.8">P10</text>
<text x="150.8" y="68.8">P10</text>
<text x="150.8" y="67.2">JP7</text>
<text x="150.8" y="70.9">JP8</text>
<text x="204.3" y="68.8">GND</text>
<text x="208.9" y="69.6">R7</text>
<text x="263.2" y="68.8">15</text>
<text x="268.8" y="68.8">I2C_DATA</text>
<text x="279.8" y="68.8">T4</text>
<text x="25.5" y="74">JP2</text>
<text x="35.6" y="75.1">R11</text>
<text x="46.2" y="73.9">OK1</text>
<text x="65.1" y="72.2">10K</text>
<text x="68.8" y="75.1">R13</text>
<text x="73.4" y="72.5">MBT3906</text>
<text x="128.7" y="76.2">P12</text>
<text x="128.7" y="72.5">P11</text>
<text x="150.8" y="72.5">P11</text>
<text x="150.8" y="76.2">P12</text>
<text x="150.8" y="74.6">JP9</text>
<text x="187.7" y="74.4">T4</text>
<text x="196.6" y="77">470</text>
<text x="197.3" y="73.1">R8</text>
<text x="208.9" y="73.1">4.7K</text>
<text x="263.2" y="72.5">16</text>
<text x="263.2" y="76.2">17</text>
<text x="268.8" y="72.5">RST</text>
<text x="268.8" y="76.2">TEST</text>
<text x="25.5" y="81.4">~220V</text>
<text x="35.6" y="78.6">200K 0.5W</text>
<text x="46.2" y="83.6">PC814</text>
<text x="68.8" y="78.6">1K</text>
<text x="85.4" y="82.5">R14</text>
<text x="98.5" y="83.3">C11</text>
<text x="99.6" y="79.2">ZC_DET</text>
<text x="128.7" y="79.9">P13</text>
<text x="150.8" y="79.9">P13</text>
<text x="150.8" y="78.2">JP10</text>
<text x="150.8" y="81.9">JP11</text>
<text x="204.3" y="83.6">GND</text>
<text x="263.2" y="79.9">18</text>
<text x="263.2" y="83.6">19</text>
<text x="268.8" y="79.9">Led</text>
<text x="268.8" y="83.6">Btn</text>
<text x="85.4" y="84.5">4.7K</text>
<text x="98.5" y="87">2.2nf</text>
<text x="187.7" y="89.1">T5</text>
<text x="196.3" y="87.8">R10</text>
<text x="208.9" y="87.8">4.7K</text>
<text x="208.9" y="84.3">R9</text>
<text x="263.2" y="87.3">20</text>
<text x="268.8" y="87.3">GND</text>
<text x="60.5" y="92.8">GND</text>
<text x="80.8" y="92.8">GND</text>
<text x="95.5" y="92.8">GND</text>
<text x="196.6" y="91.7">470</text>
<text x="23.6" y="101.3">LED</text>
<text x="204.3" y="98.3">GND</text>
<text x="33.2" y="106.4">LED1</text>
<text x="33.2" y="108">BLUE</text>
<text x="33.8" y="113.8">R21</text>
<text x="33.8" y="115.5">470</text>
<text x="29.2" y="124.1">GND</text>
<text x="31" y="149.9" transform="rotate(-90 31 149.9)">+5V</text>
<text x="91.8" y="146.2">+3V3</text>
<text x="19.9" y="151.4">JP1</text>
<text x="19.9" y="158.8">+5V</text>
<text x="34" y="160.7">0.47uF</text>
<text x="34" y="157">C6</text>
<text x="42.9" y="160.6">100 uF</text>
<text x="42.9" y="157">C7</text>
<text x="81.9" y="160.7">0.47uF</text>
<text x="81.9" y="157">C8</text>
<text x="90.8" y="160.6">100 uF</text>
<text x="90.8" y="157">C9</text>
<text x="25.5" y="164.7">GND</text>
<text x="31" y="164.7">GND</text>
<text x="40.2" y="164.7">GND</text>
<text x="66" y="166.5">GND</text>
<text x="113.9" y="166.5">+3V3</text>
<text x="78.9" y="168.4">GND</text>
<text x="88.1" y="168.4">GND</text>
<text x="99.2" y="170.2" transform="rotate(-90 99.2 170.2)">+5V</text>
<text x="103.3" y="172.8">LED3</text>
<text x="114.3" y="172.8">LED2</text>
<text x="103.3" y="174.3">RED</text>
<text x="114.3" y="174.3">GREEN</text>
<text x="103.8" y="181.8">1K</text>
<text x="103.8" y="180.2">R16</text>
<text x="114.9" y="181.8">1K</text>
<text x="114.9" y="180.2">R15</text>
<text x="64.2" y="188.6">GND</text>
<text x="99.2" y="190.5">GND</text>
<text x="110.3" y="190.5">GND</text>
</g>
<g font-size="1.7">
<text x="30.9" y="29.9">1</text>
<text x="30.9" y="28">2</text>
<text x="30.9" y="26.2">3</text>
<text x="30.9" y="24.4">4</text>
<text x="205.9" y="31.7" transform="rotate(-90 205.9 31.7)">C1</text>
<text x="207.5" y="31.5" transform="rotate(-90 207.5 31.5)">2.2nf</text>
<text x="231.2" y="31.7">1</text>
<text x="231.2" y="33.6">3</text>
<text x="231.2" y="35.4">5</text>
<text x="237.3" y="31.7">2</text>
<text x="237.3" y="33.6">4</text>
<text x="237.3" y="35.4">6</text>
<text x="82.8" y="37.3">1</text>
<text x="82.8" y="39.1">2</text>
<text x="82.8" y="40.9">3</text>
<text x="113.8" y="40.9">18</text>
<text x="113.8" y="39.1">19</text>
<text x="113.8" y="37.3">20</text>
<text x="231.2" y="37.3">7</text>
<text x="231.2" y="39.1">9</text>
<text x="237.3" y="37.3">8</text>
<text x="237.3" y="39.1">10</text>
<text x="30.9" y="46.5">3</text>
<text x="30.9" y="44.6">4</text>
<text x="82.8" y="42.8">4</text>
<text x="82.8" y="44.6">5</text>
<text x="82.8" y="46.5">6</text>
<text x="113.8" y="46.5">15</text>
<text x="113.8" y="44.6">16</text>
<text x="113.8" y="42.8">17</text>
<text x="205.9" y="46.4" transform="rotate(-90 205.9 46.4)">C2</text>
<text x="207.5" y="46.3" transform="rotate(-90 207.5 46.3)">2.2nf</text>
<text x="30.9" y="50.2">1</text>
<text x="30.9" y="48.3">2</text>
<text x="81.9" y="53.8">10</text>
<text x="82.8" y="48.3">7</text>
<text x="82.8" y="50.2">8</text>
<text x="82.8" y="52">9</text>
<text x="113.8" y="48.3">14</text>
<text x="113.8" y="50.2">13</text>
<text x="113.8" y="52">12</text>
<text x="113.8" y="53.8">11</text>
<text x="205.9" y="61.2" transform="rotate(-90 205.9 61.2)">C3</text>
<text x="207.5" y="61" transform="rotate(-90 207.5 61)">2.2nf</text>
<text x="30.9" y="77.8">1</text>
<text x="30.9" y="76">2</text>
<text x="44.6" y="76">1</text>
<text x="58.9" y="76">4</text>
<text x="205.9" y="75.9" transform="rotate(-90 205.9 75.9)">C4</text>
<text x="207.5" y="75.8" transform="rotate(-90 207.5 75.8)">2.2nf</text>
<text x="44.6" y="79.6">2</text>
<text x="58.9" y="79.6">3</text>
<text x="205.9" y="90.7" transform="rotate(-90 205.9 90.7)">C5</text>
<text x="207.5" y="90.5" transform="rotate(-90 207.5 90.5)">2.2nf</text>
<text x="25.3" y="155.2">1</text>
<text x="25.3" y="153.4">2</text>
<text x="57.9" y="155.2">3</text>
<text x="57.9" y="153.4">4</text>
<text x="62.2" y="154.2">IN</text>
<text x="66.6" y="154.2">OUT</text>
<text x="73.2" y="153.4">5</text>
<text x="57.9" y="157">1</text>
<text x="62.2" y="157.9">FB/NC</text>
<text x="62.2" y="156">NC</text>
<text x="67.6" y="161.7" transform="rotate(-90 67.6 161.7)">2</text>
<text x="68.4" y="157.4" transform="rotate(-90 68.4 157.4)">GND</text>
<text x="71.8" y="173.6">4</text>
<text x="59.4" y="175.5">3</text>
<text x="62.2" y="176.3">IN</text>
<text x="66.3" y="174.4">OUT.</text>
<text x="66.6" y="176.3">OUT</text>
<text x="71.8" y="175.5">2</text>
<text x="65.8" y="180.5" transform="rotate(-90 65.8 180.5)">1</text>
</g>
<g font-size="1.4">
<text x="41.6" y="157" transform="rotate(-90 41.6 157)">+</text>
<text x="89.6" y="157" transform="rotate(-90 89.6 157)">+</text>
<text x="61.4" y="172">TLV1117</text>
<text x="61.4" y="169.3">Q5</text>
<text x="63.3" y="178.5">ADJ/GND</text>
</g>
</svg>
